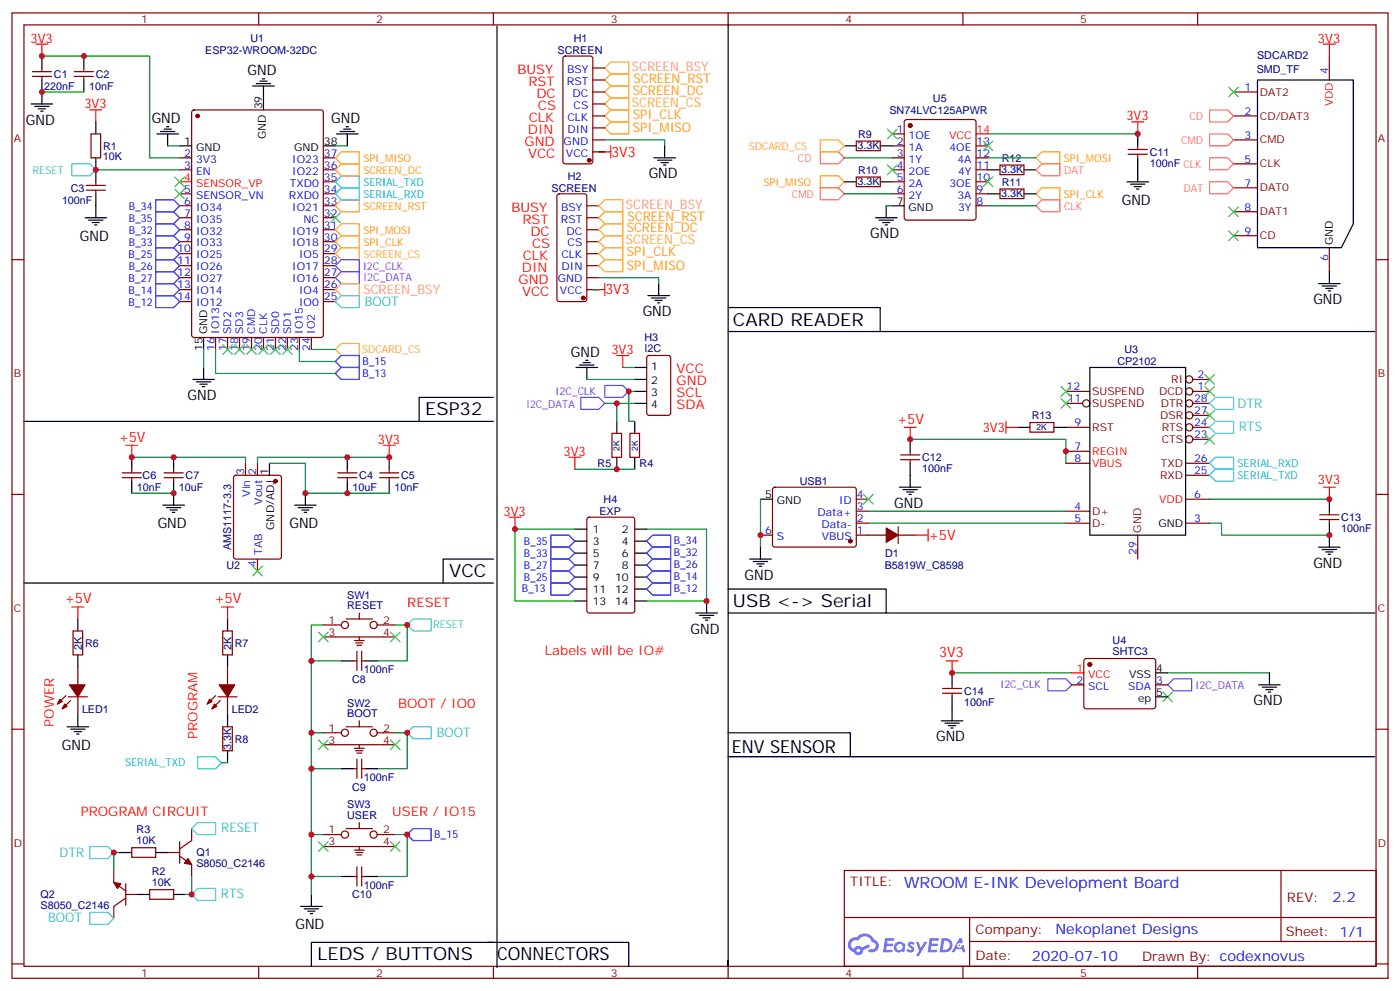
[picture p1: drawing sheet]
<svg xmlns="http://www.w3.org/2000/svg" width="412mm" height="292mm" viewBox="0 0 412 292" stroke-linecap="round" stroke-linejoin="round" font-family="sans-serif">
<g fill="none" stroke="#870000" stroke-width=".35">
<path d="M3.5 3.8h405.4v284.3h-405.4zM7.1 7.3h398.2v277.3h-398.2zM76.2 3.8v3.5M145.3 3.8v3.5M214.5 3.8v3.5M283.6 3.8v3.5M352.8 3.8v3.5M3.5 76.5h3.6M405.3 76.5h3.6M3.5 145.6h3.6M405.3 145.6h3.6M3.5 214.8h3.6"/>
<path d="M405.3 214.8h3.6M248.7 256.4h156.6v28.2h-156.6zM377.3 256.4v20.9M248.7 270.2h156.5M285.6 277.3h119.6M285.6 270.2v14.2M3.5 283.9h3.6M76.2 284.6v3.5M145.3 284.6v3.5M214.5 284.6v3.5M283.6 284.6v3.5M352.8 284.6v3.5"/>
<path d="M405.3 283.9h3.6"/>
</g>
<g fill="#5487ff">
<path d="M267.7 277.6a1.22 1.22 0 0 1 1.7 .2l-.4 .6a.47 .47 0 0 0-.3-.4 .47 .47 0 0 0-.5 .2l.1 .2a1.14 1.14 0 0 1 .8 1.8 1.14 1.14 0 0 1-1.9 0l-.2-.2 .5-.6 .7 .5a.29 .29 0 0 0 .3-.3 .29 .29 0 0 0-.2-.3 1.04 1.04 0 0 1-.6-1.7z"/>
<path d="M260.7 276.3h2.4l.3 .2-.2 .5-1.8 .1-.1 .8h1.5l.3 .4-.3 .4h-1.6l-.2 1.1h1.7l.2 .3-.2 .3-2.6 .1z"/>
<path d="M273.8 276.3h2.4l.3 .2-.1 .5-1.8 .1-.2 .8h1.6l.3 .4-.4 .4h-1.6l-.1 1.1h1.7l.2 .3-.2 .3-2.6 .1z"/>
<path d="M282.6 276.3h.7l.3 1.3-.6 .3a.69 .69 0 0 0-1 .3 .69 .69 0 0 0 .4 .9 .69 .69 0 0 0 .9-.6l.5-.2 .6 2.2h-.8l-.2-.9h-1.8l-.5 .9h-.8z"/>
<path d="M269.8 277.4h.8l.6 1.8 1.1-1.8h.9l-2.6 4.2h-.8l.9-1.5z"/>
<path d="M277.4 276.3l-.6 4.2h1.3a2.11 2.11 0 0 0 2.5-2.1 2.11 2.11 0 0 0-2.5-2.1zM278.1 277.1a1.39 1.39 0 0 1 1.7 1.4 1.39 1.39 0 0 1-1.8 1.3h-.3z"/>
<path d="M263.7 277.9a1.54 1.54 0 0 0-.1 2.2 1.54 1.54 0 0 0 2.2 .1l.6 .3 .3-2.3-.2-.3h-.4a1.49 1.49 0 0 0-2.4 0zM264 278.9a.94 .94 0 0 1 1.8 0 .94 .94 0 0 1-1.8 0z"/>
<path d="M250.4 276.7a2.18 2.18 0 0 0 1.1 3.7 1.44 1.44 0 0 0 1.6 .9 1.44 1.44 0 0 0 1.2-1.4l2-1.1-.5-.7-1.9 1a1.47 1.47 0 0 0-2.4 .4 1.39 1.39 0 0 1-.7-1.9 1.39 1.39 0 0 1 2-.5 2.12 2.12 0 0 1 2.2-1.3 2.12 2.12 0 0 1 1.9 1.7 1.14 1.14 0 0 1 1.1 1.4 1.14 1.14 0 0 1-1.7 .7 .43 .43 0 0 0-.5 .4 .43 .43 0 0 0 .4 .5 1.98 1.98 0 0 0 2.5-1.2 1.98 1.98 0 0 0-1.2-2.6 3.1 3.1 0 0 0-5.3-.6l-.9 .1zM252.3 280a.55 .55 0 0 1 1.1 0 .55 .55 0 0 1-1.1 0z"/>
<circle cx="282.6" cy="278.4" r=".26"/>
</g>
<g fill="none" stroke="#870000" stroke-width=".35">
<path d="M166 16.7l.5-.2h7.4l.7 .4v30.7l-.4 .6-7.7 .1-.6-.5-.1-30.6zM391.6 16.5v7.1M9.5 22.5h5.7M9.5 21.1h5.7M12.3 20v1.1M12.3 22.5v1.1M21.9 22.5h5.6M21.9 21.1h5.6M24.7 20v1.1M24.7 22.5v1.1M26.8 39.4h2.8v7.1h-2.8zM56.7 32.6l.4-.2h37.4l.7 .4v65.9l-.4 .7h-37.7l-.6-.4-.1-65.9z"/>
<path d="M174.6 27.1h3.6M174.6 34.1h3.6M174.6 37.7h3.6M174.6 30.6h3.6M174.6 23.6h3.6M174.6 20h3.6M262.8 39.4h3.5M266.6 35.4l.5-.2h19.7l.5 .2 .2 .5v28.2l-.2 .5-.5 .2h-19.7l-.5-.2-.3-.5v-28.2zM363.4 27.1h7M363.4 34.1h7M25.4 56h5.6M25.4 54.6h5.6"/>
<path d="M28.2 53.6v1M28.2 56v1.1M52.9 46.5h3.5M52.9 50h3.5M52.9 57.1h3.5M95.2 46.5h3.6M95.2 50h3.6M95.2 53.6h3.6M95.2 57.1h3.6M164.3 57.3l.4-.2h7.5l.6 .4 .1 30.6-.5 .7h-7.7l-.6-.4-.1-30.6zM174.6 41.2h3.6M174.6 44.7h3.6"/>
<path d="M252.2 41.6h7.1v2.8h-7.1zM252.2 52.1h7.1v2.9h-7.1zM262.8 46.5h3.5M262.8 50h3.5M262.8 53.6h3.5M262.8 57.1h3.5M262.8 43h3.5M287.5 46.5h3.5M287.5 50h3.5M287.5 53.6h3.5M287.5 57.1h3.5M287.5 43h3.5"/>
<path d="M294.6 55.7h7v2.8h-7zM294.6 48.6h7v2.8h-7zM332.3 45.4h5.7M332.3 44h5.7M335.1 43v1M335.1 45.4v1.1M363.4 41.2h7M363.4 48.3h7M363.4 55.3h7M52.9 60.6h3.5M52.9 64.1h3.5M52.9 67.7h3.5"/>
<path d="M52.9 71.2h3.5M52.9 74.7h3.5M52.9 78.2h3.5M95.2 60.6h3.6M95.2 64.1h3.6M95.2 67.7h3.6M95.2 71.2h3.6M95.2 74.7h3.6M95.2 78.2h3.6M172.9 60.6h3.5M172.9 64.1h3.5M172.9 67.7h3.5"/>
<path d="M172.9 71.2h3.5M172.9 74.7h3.5M172.9 78.2h3.5M287.5 60.6h3.5M363.4 62.4h7M363.4 69.4h7M391.6 73v7M52.9 81.8h3.5M52.9 85.3h3.5M52.9 88.8h3.5M63.5 99.4v3.5M67 99.4v3.5"/>
<path d="M70.6 99.4v3.5M74.1 99.4v3.5M77.6 99.4v3.5M81.1 99.4v3.5M84.7 99.4v3.5M88.2 99.4v3.5M91.7 99.4v3.5M95.2 81.8h3.6M95.2 85.3h3.6M95.2 88.8h3.6M172.9 81.8h3.5M172.9 85.3h3.5"/>
<path d="M190.7 104.9l.5-.2h5.6l.7 .4 .1 16.5-.5 .7h-5.9l-.6-.4-.1-16.5zM314 115.3h7M314 118.8h4.9M351.4 115.3h4.9M351.4 111.8h4.9M351.4 118.8h4.9M36 139.3h5.6M38.8 138.2v1.1M48.3 139.3h5.7M51.2 138.2v1.1M72.3 136.5v3.5M75.8 136.5v3.5"/>
<path d="M99.5 139.3h5.6M102.3 138.2v1.1M111.8 139.3h5.7M114.7 138.2v1.1M180.3 127.6h2.8v7.1h-2.8zM185.6 127.6h2.8v7.1h-2.8zM265.3 135.4h5.6M265.3 134h5.6M268.1 132.9v1.1M268.1 135.4v1.1M303.4 124.5h7v2.8h-7zM314 132.9h7"/>
<path d="M314 136.5h7M314 125.9h7M349.2 136.5h7.1M349.2 140h7.1M351.4 125.9h4.9M351.4 129.4h4.9M351.4 122.3h4.9M36 140.7h5.6M38.8 140.7v1M48.3 140.7h5.7M51.2 140.7v1M69 140.2l.5-.2h12.7l.6 .4 .1 23.6-.5 .6-12.9 .1-.7-.5v-23.5z"/>
<path d="M99.5 140.7h5.6M102.3 140.7v1M111.8 140.7h5.7M114.7 140.7v1M173.1 152.5l.5-.2h12.7l.6 .5 .1 27-.5 .7-12.9 .1-.7-.5v-27.1zM224 157.6h3.5M227.8 143.7l.4-.2h23.3l.5 .2 .2 .5v16.5l-.7 .4h-23.5l-.5-.7v-16.2zM252.2 154.1h3.6M252.2 150.6h3.6M252.2 147h3.6M252.2 157.6h8.9M264.6 155.2v4.9"/>
<path d="M264.6 157.6h5.3M314 154.1h7M314 150.6h7M335.1 157.6v7.1M349.2 154.1h7.1M349.2 147h7.1M388.8 153h5.6M388.8 151.6h5.6M391.6 150.6v1M391.6 153v1.1M75.8 164.7v3.5M21.5 185.8h2.8v7.1h-2.8z"/>
<path d="M22.9 196.4v5.3M65.6 185.8h2.8v7.1h-2.8zM67 196.4v5.3M95.2 184.1h5.3M95.2 187.6h21.2M102 182.3h7.7M104.1 194.7h1M104.4 188.7h2.8M104.8 189.4h2.1M105.1 190.1h1.4M105.1 191.8v5.7M105.8 180.6v1.7"/>
<path d="M105.8 187.6v1.1M106.5 191.8v5.7M106.5 194.7h1.1M111.1 184.1h5.3M319.5 194.2l.5-.2h19.7l.5 .2 .2 .5v13.6l-.7 .5-20-.1-.4-.6v-13.4zM19.4 204.9l-2.5 2.5M20.1 205.2h5.7M20.8 206.3l-2.5 2.5M22.9 205.2v5.3M63.5 204.9l-2.5 2.5M64.2 205.2h5.6M64.9 206.3l-2.5 2.5"/>
<path d="M65.6 214.1h2.8v7h-2.8zM67 205.2v5.3M95.2 215.8h5.3M95.2 219.4h21.2M102 214.1h7.7M105.8 212.3v1.8M105.8 219.4v1M111.1 215.8h5.3M277.6 204.2h5.7M277.6 202.8h5.7M280.5 201.7v1.1M280.5 204.2v1"/>
<path d="M315.7 201.7h3.6M340.4 201.7h3.6M104.1 226.4h1M104.4 220.4h2.8M104.8 221.1h2.1M105.1 221.8h1.4M105.1 223.6v5.6M106.5 223.6v5.6M106.5 226.4h1.1M33.5 256.4v3.5l3.5 2.5M38.8 249.7h7.1v2.8h-7.1zM49.4 251.1h3.5"/>
<path d="M52.9 252.2l3.5 2.4v3.6M52.9 247.9v6.4M56.4 244.1v3.5l-3.5 2.4M95.2 245.8h5.3M95.2 249.3h21.2M102 244.1h7.7M104.1 258.2h1M104.4 250.4h2.8M104.8 251.1h2.1M105.1 251.8h1.4M105.1 255.3v5.7M105.8 242.3v1.8"/>
<path d="M105.8 249.3v1.1M106.5 255.3v5.7M106.5 258.2h1.1M111.1 245.8h5.3M37 264.5l-3.5 2.5v3.5M37 263.5h3.6M37 260.3v6.3M44.1 262h7.1v2.9h-7.1z"/>
<circle cx="320" cy="118.8" r="1.06"/>
<circle cx="350.3" cy="115.3" r="1.06"/>
<circle cx="350.3" cy="118.8" r="1.06"/>
<circle cx="350.3" cy="111.8" r="1.06"/>
<circle cx="350.3" cy="122.3" r="1.06"/>
<circle cx="350.3" cy="129.4" r="1.06"/>
<circle cx="350.3" cy="125.9" r="1.06"/>
<circle cx="101.6" cy="184.1" r="1.06"/>
<circle cx="110.1" cy="184.1" r="1.06"/>
<circle cx="101.6" cy="215.8" r="1.06"/>
<circle cx="110.1" cy="215.8" r="1.06"/>
<circle cx="101.6" cy="245.8" r="1.06"/>
<circle cx="110.1" cy="245.8" r="1.06"/>
</g>
<g fill="#870000" stroke="#870000" stroke-width=".35">
<path d="M55.4 252.9l1 1.7-2.1-.3z"/>
<path d="M33.5 259.9l2.1 .4-1 1.4z"/>
<path d="M19 207.4l.8 .7-1.5 .7z"/>
<path d="M17.6 206l.7 .7-1.4 .7z"/>
<path d="M20.5 201.7h4.5l-2.1 3.5z"/>
<path d="M63.1 207.4l.8 .7-1.5 .7z"/>
<path d="M61.7 206l.7 .7-1.4 .7z"/>
<path d="M64.6 201.7h4.5l-2.1 3.5z"/>
<path d="M261.1 155.5l3.5 2.1-3.5 2.1z"/>
<circle cx="58.2" cy="34.1" r=".53"/>
<circle cx="250.5" cy="159.4" r=".53"/>
<circle cx="81.1" cy="141.7" r=".53"/>
<circle cx="268.1" cy="37" r=".53"/>
<circle cx="173.6" cy="47.2" r=".53"/>
<circle cx="171.8" cy="87.8" r=".53"/>
<circle cx="321" cy="195.7" r=".53"/>
</g>
<g fill="none" stroke="#000" stroke-width=".35">
<path d="M12.3 16.5v3.5M24.7 16.5v3.5M146.4 7.7v277.3M214.5 7.3v277.3v-1.7M9.2 30.6h6.3M10.2 31.3h4.3M11.3 32h2.1M12 32.7h.7M12.3 23.6v7M24.7 23.6v3.5M28.2 35.9v3.5M46.2 39.4h6.4"/>
<path d="M47.3 38.7h4.2M48.3 38h2.1M49 37.3h.7M49.4 39.4v3.6M74.4 25.3h6.4M75.5 24.6h4.2M76.6 23.9h2.1M77.3 23.2h.7M77.6 25.3v7.1M99.1 39.4h6.4M100.2 38.7h4.2M101.2 38h2.2"/>
<path d="M102 37.3h.7M102.3 39.4v3.6M335.1 39.4v3.6M370.4 23.6h28.2v42.3l-3.5 7.1h-24.7zM28.2 46.5v7.1M28.2 57.1v7M52.9 43h3.5M95.2 43h3.6M192.6 46.5h6.4M193.7 47.2h4.2M194.7 47.9h2.1M195.4 48.6h.7"/>
<path d="M195.8 43v3.5M248.7 43h3.5M248.7 53.6h3.5M259.3 43h3.5M259.3 53.6h3.5M291 57.1h3.6M291 50h3.6M301.6 57.1h3.6M301.6 50h3.6M332 53.6h6.3M333 54.3h4.3M334.1 55h2.1"/>
<path d="M334.8 55.7h.7M335.1 46.5v7.1M25 64.1h6.4M26.1 64.8h4.2M27.2 65.5h2.1M27.9 66.3h.7M257.9 64.1h6.3M258.9 64.8h4.3M260 65.5h2.1M260.7 66.3h.7M261.1 60.6v3.5M262.8 60.6h3.5"/>
<path d="M60 99.4v3.5M190.9 87.1h6.3M191.9 87.8h4.2M193 88.5h2.1M193.7 89.2h.7M194 83.5v3.6M214.5 90.6h44.8v7M214.5 97.6h190.5M388.4 83.5h6.4M389.5 84.2h4.2M390.5 84.9h2.1M391.2 85.7h.7"/>
<path d="M391.6 80v3.5M56.8 111.8h6.3M57.9 112.5h4.2M58.9 113.2h2.1M59.6 113.9h.7M60 108.2v3.6M145.3 117.1h-21.8v7M169.7 108.2h6.3M170.7 107.5h4.3M171.8 106.8h2.1M172.5 106.1h.7M172.9 108.2v3.6"/>
<path d="M187 108.2h3.5M187 111.8h3.5M187 115.3h3.5M187 118.8h3.5M321 108.2h28.2v49.4h-28.2zM7.1 124.1h138.2M38.8 134.7v3.5M51.2 134.7v3.5M79.4 136.5v3.5M102.3 134.7v3.5M114.7 134.7v3.5M181.7 124.1v3.5"/>
<path d="M181.7 134.7v3.5M187 124.1v3.5M187 134.7v3.5M268.1 129.4v3.5M268.1 136.5v7M299.9 125.9h3.5M310.4 125.9h3.6M38.8 141.7v3.6M48 148.8h6.3M49 149.5h4.3M50.1 150.2h2.1M50.8 150.9h.7"/>
<path d="M51.2 141.7v7.1M86.8 148.8h6.3M87.8 149.5h4.3M88.9 150.2h2.1M89.6 150.9h.7M90 145.3v3.5M102.3 141.7v3.6M114.7 141.7v3.6M169.3 155.9h3.6M169.3 159.4h3.6M187 155.9h3.5M187 159.4h3.5"/>
<path d="M224 147h3.5M264.9 143.5h6.4M266 144.2h4.2M267.1 144.9h2.1M267.8 145.6h.7M391.6 147v3.6M391.6 154.1v7M7.1 171.7h138.2M145.3 164.7h-14.8v7M169.3 162.9h3.6M169.3 166.4h3.6M169.3 170h3.6"/>
<path d="M169.3 173.5h3.6M169.3 177h3.6M187 162.9h3.5M187 166.4h3.5M187 170h3.5M187 173.5h3.5M187 177h3.5M208.1 177v3.6M214.5 173.5h46.6v7.1M220.8 164.7h6.4M221.9 165.4h4.2M223 166.1h2.1"/>
<path d="M223.7 166.8h.7M224 161.1v3.6M388.4 161.1h6.4M389.5 161.9h4.2M390.5 162.6h2.1M391.2 163.3h.7M22.9 182.3v3.5M22.9 192.9v3.5M67 182.3v3.5M67 192.9v3.5M100.5 194.7h3.6M107.6 194.7h3.5"/>
<path d="M205 180.6h6.3M206 181.3h4.3M207.1 182h2.1M207.8 182.7h.7M214.5 180.6h190.5M280.5 198.2v3.5M340.4 198.2h3.6M373.9 198.2v3.5M19.8 214.1h6.3M20.8 214.8h4.2M21.9 215.5h2.1M22.6 216.2h.7"/>
<path d="M22.9 210.5v3.6M67 210.5v3.6M214.5 215.8h36v7.1M277.3 212.3h6.3M278.3 213h4.3M279.4 213.7h2.1M280.1 214.4h.7M280.5 205.2v7.1M340.4 205.2h3.6M370.8 201.7h6.3M371.8 202.4h4.3M372.9 203.1h2.1"/>
<path d="M373.6 203.8h.7M67 221.1v3.5M100.5 226.4h3.6M107.6 226.4h3.5M214.5 222.9h190.5M35.3 251.1h3.5M45.9 251.1h3.5M100.5 258.2h3.6M107.6 258.2h3.5M40.6 263.5h3.5M51.2 263.5h3.5M88.5 267h6.4"/>
<path d="M89.6 267.7h4.2M90.7 268.4h2.1M91.4 269.1h.7M91.7 263.5v3.5M143.6 277.6h41.6v7M145.3 277.6h-53.6v7"/>
</g>
<path d="M21.2 48.3h5.3l1.7 1.7-1.7 1.8h-5.3zM98.8 88.8l1.7-1.7h5.3v3.5h-5.3zM358.1 117.1h5.3v3.5h-5.3l-1.8-1.8zM358.1 124.1h5.3v3.5h-5.3l-1.8-1.7zM119.9 184.1l1.8-1.8h5.3v3.5h-5.3zM119.9 215.8l1.8-1.7h5.3v3.5h-5.3zM26.5 249.3h5.2l1.8 1.8-1.8 1.8h-5.2zM56.4 244.1l1.8-1.8h5.3v3.5h-5.3zM26.5 268.7h5.2l1.8 1.8-1.8 1.8h-5.2zM56.4 263.5l1.8-1.8h5.3v3.5h-5.3z" fill="none" stroke="#3cc" stroke-width=".35"/>
<g fill="none" stroke="#008700" stroke-width=".35">
<path d="M12.3 16.5h31.8v30h8.8M12.3 27.1h12.4M291 39.4h44.1M28.2 50h24.7M49.4 43h3.5M98.8 43h3.5M176.4 44.7h1.8M178.2 41.2h17.6v1.8M248.7 46.5h14.1M248.7 57.1h14.1M291 46.5h14.2M261.1 60.6h1.7"/>
<path d="M291 60.6h14.2M174.6 85.3h1.8M176.4 81.8h17.6v1.7M60 102.9v5.3M63.5 102.9v7.1h35.3M88.2 102.9v3.6h10.6M91.7 102.9h7.1M172.9 111.8h14.1M178.2 118.8h8.8M181.7 118.8v5.3M183.4 108.2h3.6M187 115.3h-1.8v8.8h1.8"/>
<path d="M38.8 134.7h33.5v1.8M79.4 136.5h10.6v8.8h24.7M114.7 134.7h-38.9v1.8M169.3 138.2h17.7M268.1 129.4h45.9v7.1M38.8 145.3h12.4M169.3 155.9h-17.6v21.1h17.6M190.5 155.9h17.6v21.1h-17.6M224 147v14.1M255.8 154.1h58.2M255.8 150.6h58.2M356.3 154.1h3.5v3.5h31.8"/>
<path d="M356.3 147h35.3M91.7 194.7h8.8M95.2 184.1h-3.5v79.4M116.4 184.1h3.5v10.6h-8.8M280.5 198.2h35.2M344 198.2h29.9M91.7 215.8h3.5M116.4 215.8h3.5v10.6h-8.8M65.3 224.6h1.7M91.7 226.4h8.8M35.3 251.1h-1.8v5.3M56.4 258.2v5.3h-1.7"/>
<path d="M91.7 245.8h3.5M91.7 258.2h8.8M116.4 245.8h3.5v12.4h-8.8"/>
</g>
<g fill="none" stroke="#f00" stroke-width=".35">
<path d="M10.6 13h3.5M12.3 13v3.5M389.8 13h3.5M391.6 13v3.5M26.5 32.4h3.5M28.2 32.4v3.5M287.5 39.4h3.5M333.4 35.9h3.5M335.1 35.9v3.5M52.9 53.6h3.5M176.4 44.7h3.5M179.9 43v3.5"/>
<path d="M174.6 85.3h3.6M178.2 83.5v3.6M181.7 104.7h3.5M183.4 104.7v3.5M37 131.2h3.6M38.8 131.2v3.5M112.9 131.2h3.5M114.7 131.2v3.5M167.6 134.7h3.5M169.3 134.7v3.5M266.3 125.9h3.6M268.1 125.9v3.5"/>
<path d="M296.3 125.9h3.6M296.3 124.1v3.5M149.9 152.3h3.6M151.7 152.3v3.6M269.9 157.6h3.5M273.4 155.9v3.5M389.8 143.5h3.5M391.6 143.5v3.5M21.2 178.8h3.5M22.9 178.8v3.5M65.3 178.8h3.5M67 178.8v3.5"/>
<path d="M278.7 194.7h3.5M280.5 194.7v3.5M315.7 198.2h3.6"/>
</g>
<path d="M98.8 78.2l1.7-1.7h5.3v3.5h-5.3zM98.8 81.8l1.7-1.8h5.3v3.5h-5.3zM171.1 117.1h5.3l1.8 1.7-1.8 1.8h-5.3zM178.2 113.5h5.2l1.8 1.8-1.8 1.8h-5.2zM308.7 200h5.3l1.7 1.7-1.7 1.8h-5.3zM345.7 200h5.3v3.5h-5.3l-1.7-1.8z" fill="none" stroke="#90f" stroke-width=".35"/>
<g fill="none" stroke="#f90" stroke-width=".35">
<path d="M178.2 37.7l1.7-1.8h5.3v3.5h-5.3zM178.2 23.6l1.7-1.8h5.3v3.5h-5.3zM179.9 32.4h5.3v3.5h-5.3l-1.7-1.8zM179.9 25.3h5.3v3.6h-5.3l-1.7-1.8zM179.9 28.9h5.3v3.5h-5.3l-1.7-1.8zM98.8 50l1.7-1.7h5.3v3.5h-5.3zM98.8 46.5l1.7-1.8h5.3v3.6h-5.3zM241.7 51.8h5.2l1.8 1.8-1.8 1.7h-5.2zM306.9 44.7h5.3v3.6h-5.3l-1.7-1.8zM306.9 55.3h5.3v3.5h-5.3l-1.7-1.7zM98.8 60.6l1.7-1.8h5.3v3.6h-5.3zM98.8 67.7l1.7-1.8h5.3v3.5h-5.3z"/>
<path d="M98.8 71.2l1.7-1.8h5.3v3.6h-5.3zM98.8 74.7l1.7-1.7h5.3v3.5h-5.3zM176.4 71.2l1.8-1.8h5.2v3.6h-5.2zM176.4 64.1l1.8-1.7h5.2v3.5h-5.2zM176.4 67.7l1.8-1.8h5.2v3.5h-5.2zM176.4 74.7l1.8-1.7h5.2v3.5h-5.2zM176.4 78.2l1.8-1.7h5.2v3.5h-5.2z"/>
</g>
<path d="M98.8 53.6l1.7-1.8h5.3v3.5h-5.3zM98.8 57.1l1.7-1.8h5.3v3.5h-5.3zM356.3 136.5l1.8-1.8h5.3v3.5h-5.3zM358.1 138.2h5.3v3.5h-5.3l-1.8-1.7zM58.2 222.9h5.3l1.8 1.7-1.8 1.8h-5.3z" fill="none" stroke="#09f" stroke-width=".35"/>
<path d="M178.2 20l1.7-1.7h5.3v3.5h-5.3zM241.7 41.2h5.2l1.8 1.8-1.8 1.7h-5.2zM176.4 60.6l1.8-1.8h5.2v3.6h-5.2zM100.5 83.5h5.3v3.6h-5.3l-1.7-1.8zM100.5 101.2h5.3v3.5h-5.3l-1.7-1.8z" fill="none" stroke="#f93" stroke-width=".35"/>
<g fill="none" stroke="#3c3" stroke-width=".35">
<path d="M261.4 38l2.8 2.9M264.2 38l-2.8 2.9M361.9 25.7l2.9 2.8M364.8 25.7l-2.9 2.8M51.5 52.1l2.8 2.9M51.5 55.7l2.8 2.8M54.3 52.1l-2.8 2.9M54.3 55.7l-2.8 2.8M261.4 48.6l2.8 2.8M264.2 48.6l-2.8 2.8M289.6 41.6l2.9 2.8M289.6 52.1l2.9 2.9"/>
<path d="M292.5 41.6l-2.9 2.8M292.5 52.1l-2.9 2.9M97.4 62.7l2.8 2.8M100.2 62.7l-2.8 2.8M361.9 61l2.9 2.8M361.9 68l2.9 2.8M364.8 61l-2.9 2.8M364.8 68l-2.9 2.8M65.6 101.5l2.8 2.9M68.4 101.5l-2.8 2.9M69.1 101.5l2.9 2.9M72 101.5l-2.9 2.9"/>
<path d="M72.7 101.5l2.8 2.9M75.5 101.5l-2.8 2.9M76.2 101.5l2.8 2.9M79 101.5l-2.8 2.9M79.7 101.5l2.8 2.9M82.5 101.5l-2.8 2.9M83.3 101.5l2.8 2.9M86.1 101.5l-2.8 2.9M312.6 117.4l2.8 2.8M312.6 113.9l2.8 2.8M315.4 117.4l-2.8 2.8M315.4 113.9l-2.8 2.8"/>
<path d="M354.9 110.3l2.8 2.9M354.9 113.9l2.8 2.8M357.7 110.3l-2.8 2.9M357.7 113.9l-2.8 2.8M354.9 120.9l2.8 2.9M354.9 128l2.8 2.8M357.7 120.9l-2.8 2.9M357.7 128l-2.8 2.8M254.4 145.6l2.8 2.8M257.2 145.6l-2.8 2.8M74.4 166.8l2.9 2.8M77.3 166.8l-2.9 2.8"/>
<path d="M93.8 186.2l2.9 2.8M96.7 186.2l-2.9 2.8M115 186.2l2.8 2.8M117.8 186.2l-2.8 2.8M93.8 217.9l2.9 2.9M96.7 217.9l-2.9 2.9M115 217.9l2.8 2.9M117.8 217.9l-2.8 2.9M342.5 203.8l2.9 2.9M345.4 203.8l-2.9 2.9M93.8 247.9l2.9 2.9M96.7 247.9l-2.9 2.9"/>
<path d="M115 247.9l2.8 2.9M117.8 247.9l-2.8 2.9"/>
</g>
<g fill="none" stroke="#00f" stroke-width=".35">
<path d="M45.9 58.8h5.3l1.7 1.8-1.7 1.8h-5.3zM45.9 76.5h5.3l1.7 1.7-1.7 1.8h-5.3zM45.9 73h5.3l1.7 1.7-1.7 1.8h-5.3zM45.9 69.4h5.3l1.7 1.8-1.7 1.8h-5.3zM45.9 65.9h5.3l1.7 1.8-1.7 1.7h-5.3zM45.9 62.4h5.3l1.7 1.7-1.7 1.8h-5.3zM45.9 80h5.3l1.7 1.8-1.7 1.7h-5.3zM45.9 83.5h5.3l1.7 1.8-1.7 1.8h-5.3zM45.9 87.1h5.3l1.7 1.7-1.7 1.8h-5.3zM98.8 110l1.7-1.8h5.3v3.6h-5.3zM98.8 106.5l1.7-1.8h5.3v3.5h-5.3zM162.3 157.6h5.3l1.7 1.8-1.7 1.7h-5.3z"/>
<path d="M190.5 159.4l1.8-1.8h5.3v3.5h-5.3zM162.3 161.1h5.3l1.7 1.8-1.7 1.8h-5.3zM162.3 164.7h5.3l1.7 1.7-1.7 1.8h-5.3zM162.3 168.2h5.3l1.7 1.8-1.7 1.7h-5.3zM162.3 171.7h5.3l1.7 1.8-1.7 1.8h-5.3zM190.5 162.9l1.8-1.8h5.3v3.6h-5.3zM190.5 166.4l1.8-1.7h5.3v3.5h-5.3zM190.5 173.5l1.8-1.8h5.3v3.6h-5.3zM190.5 170l1.8-1.8h5.3v3.5h-5.3zM119.9 245.8l1.8-1.7h5.3v3.5h-5.3z"/>
</g>
<path d="M356.3 32.4h5.3l1.8 1.7-1.8 1.8h-5.3zM356.3 39.4h5.3l1.8 1.8-1.8 1.8h-5.3zM241.7 44.7h5.2l1.8 1.8-1.8 1.8h-5.2zM241.7 55.3h5.2l1.8 1.8-1.8 1.7h-5.2zM305.2 50l1.7-1.7h5.3v3.5h-5.3zM356.3 46.5h5.3l1.8 1.8-1.8 1.7h-5.3zM356.3 53.6h5.3l1.8 1.7-1.8 1.8h-5.3zM305.2 60.6l1.7-1.8h5.3v3.6h-5.3z" fill="none" stroke="#f66" stroke-width=".35"/>
<g fill="#c00">
<circle cx="33.5" cy="251.1" r=".88"/>
<circle cx="56.4" cy="263.5" r=".88"/>
<circle cx="181.7" cy="118.8" r=".88"/>
<circle cx="181.7" cy="138.2" r=".88"/>
<circle cx="12.3" cy="27.1" r=".88"/>
<circle cx="12.3" cy="16.5" r=".88"/>
<circle cx="24.7" cy="16.5" r=".88"/>
<circle cx="28.2" cy="50" r=".88"/>
<circle cx="102.3" cy="145.3" r=".88"/>
<circle cx="90" cy="145.3" r=".88"/>
<circle cx="102.3" cy="134.7" r=".88"/>
<circle cx="51.2" cy="134.7" r=".88"/>
<circle cx="51.2" cy="145.3" r=".88"/>
<circle cx="38.8" cy="134.7" r=".88"/>
<circle cx="114.7" cy="134.7" r=".88"/>
<circle cx="91.7" cy="194.7" r=".88"/>
<circle cx="91.7" cy="245.8" r=".88"/>
<circle cx="91.7" cy="215.8" r=".88"/>
<circle cx="91.7" cy="226.4" r=".88"/>
<circle cx="91.7" cy="258.2" r=".88"/>
<circle cx="119.9" cy="184.1" r=".88"/>
<circle cx="119.9" cy="215.8" r=".88"/>
<circle cx="119.9" cy="245.8" r=".88"/>
<circle cx="224" cy="157.6" r=".88"/>
<circle cx="314" cy="132.9" r=".88"/>
<circle cx="208.1" cy="177" r=".88"/>
<circle cx="151.7" cy="155.9" r=".88"/>
<circle cx="335.1" cy="39.4" r=".88"/>
<circle cx="268.1" cy="129.4" r=".88"/>
<circle cx="391.6" cy="157.6" r=".88"/>
<circle cx="391.6" cy="147" r=".88"/>
<circle cx="280.5" cy="198.2" r=".88"/>
<circle cx="185.2" cy="115.3" r=".88"/>
</g>
<g font-size="5.3">
<text x="215.9" y="95.9">CARD READER</text>
<text x="125.2" y="122.3">ESP32</text>
<text x="132.3" y="170">VCC</text>
<text x="215.9" y="178.8">USB &lt;-&gt; Serial</text>
<text x="215.5" y="221.8">ENV SENSOR</text>
<text x="93.5" y="282.9">LEDS / BUTTONS</text>
<text x="146.4" y="282.9">CONNECTORS</text>
</g>
<text font-size="4.6" fill="#00f" x="266.3" y="261.7">WROOM E-INK Development Board</text>
<g font-size="4.2">
<text x="72.9" y="22.1">GND</text>
<text x="7.6" y="36.7">GND</text>
<text x="44.7" y="36.2">GND</text>
<text x="97.6" y="36.2">GND</text>
<text x="191.1" y="52.6">GND</text>
<text x="330.4" y="60.3">GND</text>
<text x="23.5" y="70.9">GND</text>
<text x="256.4" y="70.2">GND</text>
<text x="386.9" y="89.6">GND</text>
<text x="189.3" y="93.1">GND</text>
<text x="168.2" y="105">GND</text>
<text x="55.3" y="117.9">GND</text>
<text x="263.4" y="149.6">GND</text>
<text x="46.5" y="155.6">GND</text>
<text x="85.3" y="155.6">GND</text>
<text x="386.9" y="167.2">GND</text>
<text x="219.3" y="170.7">GND</text>
<text x="203.4" y="186.6">GND</text>
<text x="369.2" y="207.8">GND</text>
<text x="18.2" y="220.9">GND</text>
<text x="275.8" y="218.4">GND</text>
<text x="87" y="273.8">GND</text>
</g>
<g font-size="4.2" fill="#f00">
<text x="180.1" y="46.2">3V3</text>
<text x="178.3" y="86.7">3V3</text>
<text x="264.3" y="124.8">+5V</text>
<text x="35" y="130.1">+5V</text>
<text x="273.6" y="159.1">+5V</text>
<text x="19.1" y="177.7">+5V</text>
<text x="63.2" y="177.7">+5V</text>
<text x="276.7" y="193.6">3V3</text>
</g>
<g font-size="4.2" fill="#00f">
<text x="392.5" y="265.7">2.2</text>
<text x="310.9" y="275.2">Nekoplanet Designs</text>
<text x="304" y="283">2020-07-10</text>
</g>
<g font-size="3.9" fill="#f00">
<text x="9" y="12.5">3V3</text>
<text x="388.2" y="12.5">3V3</text>
<text x="152.4" y="21.8">BUSY</text>
<text x="155.6" y="25.3">RST</text>
<text x="158" y="28.9">DC</text>
<text x="24.9" y="31.9">3V3</text>
<text x="155.7" y="35.9">CLK</text>
<text x="158.5" y="32.4">CS</text>
<text x="331.8" y="35.5">3V3</text>
<text x="155.5" y="39.4">DIN</text>
<text x="154.5" y="43">GND</text>
<text x="155.5" y="46.5">VCC</text>
<text x="150.6" y="62.4">BUSY</text>
<text x="153.9" y="65.9">RST</text>
<text x="156.3" y="69.4">DC</text>
<text x="154" y="76.5">CLK</text>
<text x="156.7" y="73">CS</text>
<text x="152.7" y="83.5">GND</text>
<text x="153.7" y="80">DIN</text>
<text x="153.8" y="87.1">VCC</text>
<text x="180.1" y="104.2">3V3</text>
<text x="199.3" y="110">VCC</text>
<text x="199.3" y="113.5">GND</text>
<text x="199.3" y="117.1">SCL</text>
<text x="199.3" y="120.6">SDA</text>
<text x="111.3" y="130.7">3V3</text>
<text x="289.5" y="127.2">3V3</text>
<text x="166" y="134.2">3V3</text>
<text x="388.2" y="142.6">3V3</text>
<text x="148.4" y="151.9">3V3</text>
<text x="120" y="178.8">RESET</text>
<text x="160.5" y="192.9">Labels will be IO#</text>
<text x="117.3" y="208.5">BOOT / IO0</text>
<text x="15.9" y="214.1" transform="rotate(-90 15.9 214.1)">POWER</text>
<text x="58.2" y="217.6" transform="rotate(-90 58.2 217.6)">PROGRAM</text>
<text x="23.8" y="240.3">PROGRAM CIRCUIT</text>
<text x="115.5" y="240.3">USER / IO15</text>
</g>
<g font-size="3.9" fill="#f96">
<text x="186.1" y="20.9">SCREEN_BSY</text>
<text x="184.4" y="61.4">SCREEN_BSY</text>
<text x="107.1" y="86.5">SCREEN_BSY</text>
</g>
<g font-size="3.9" fill="#f90">
<text x="186.4" y="27.9">SCREEN_DC</text>
<text x="186.6" y="24.4">SCREEN_RST</text>
<text x="186.4" y="34.9">SPI_CLK</text>
<text x="186.4" y="38.9">SPI_MISO</text>
<text x="184.8" y="65">SCREEN_RST</text>
<text x="184.6" y="68.5">SCREEN_DC</text>
<text x="184.7" y="75.5">SPI_CLK</text>
<text x="184.7" y="79.5">SPI_MISO</text>
</g>
<g font-size="3.9" fill="#f93">
<text x="186.1" y="31.4">SCREEN_CS</text>
<text x="184.4" y="72">SCREEN_CS</text>
</g>
<g font-size="3.9" fill="#3cc">
<text x="107.5" y="90.1">BOOT</text>
<text x="364.5" y="120.2">DTR</text>
<text x="364.9" y="127">RTS</text>
<text x="128.6" y="217.1">BOOT</text>
<text x="65.2" y="245.2">RESET</text>
<text x="17.5" y="252.4">DTR</text>
<text x="65.1" y="264.6">RTS</text>
<text x="14.2" y="271.7">BOOT</text>
</g>
<g font-size="3.9" fill="#800">
<text x="250.5" y="261">TITLE:</text>
<text x="379.1" y="265.7">REV:</text>
<text x="287.4" y="275.2">Company:</text>
<text x="378.7" y="275.8">Sheet: 1/1</text>
<text x="287.4" y="282.9">Date:</text>
<text x="336.4" y="282.9">Drawn By: codexnovus</text>
</g>
<g font-size="3.2" fill="#800">
<text x="41.6" y="6.8">1</text>
<text x="110.8" y="6.8">2</text>
<text x="179.9" y="6.8">3</text>
<text x="249.1" y="6.8">4</text>
<text x="318.2" y="6.8">5</text>
<text x="371.1" y="28.2">DAT2</text>
<text x="371.1" y="35.2">CD/DAT3</text>
<text x="4.1" y="41.9">A</text>
<text x="405.9" y="41.9">A</text>
<text x="371.1" y="42.3">CMD</text>
<text x="371.1" y="49.3">CLK</text>
<text x="371.1" y="56.4">DAT0</text>
<text x="371.1" y="63.4">DAT1</text>
<text x="371.1" y="70.5">CD</text>
<text x="4.1" y="111.1">B</text>
<text x="345" y="112.8">RI</text>
<text x="405.9" y="111.1">B</text>
<text x="321.7" y="119.9">SUSPEND</text>
<text x="321.7" y="116.3">SUSPEND</text>
<text x="341.4" y="116.3">DCD</text>
<text x="341.9" y="119.9">DTR</text>
<text x="341.7" y="123.4">DSR</text>
<text x="321.7" y="126.9">RST</text>
<text x="342.2" y="130.5">CTS</text>
<text x="342.2" y="126.9">RTS</text>
<text x="342" y="137.5">TXD</text>
<text x="341.7" y="141">RXD</text>
<text x="321.7" y="151.6">D+</text>
<text x="321.7" y="155.2">D-</text>
<text x="336.2" y="156.9" transform="rotate(-90 336.2 156.9)">GND</text>
<text x="4.1" y="180.2">C</text>
<text x="96.8" y="183.7">1</text>
<text x="112.9" y="183.7">2</text>
<text x="405.9" y="180.2">C</text>
<text x="96.8" y="187.3">3</text>
<text x="112.9" y="187.3">4</text>
<text x="96.8" y="215.5">1</text>
<text x="112.9" y="215.5">2</text>
<text x="96.8" y="219">3</text>
<text x="112.9" y="219">4</text>
<text x="96.8" y="245.5">1</text>
<text x="112.9" y="245.5">2</text>
<text x="4.1" y="249.3">D</text>
<text x="96.8" y="249">3</text>
<text x="112.9" y="249">4</text>
<text x="405.9" y="249.3">D</text>
<text x="41.6" y="287.6">1</text>
<text x="110.8" y="287.6">2</text>
<text x="179.9" y="287.6">3</text>
<text x="249.1" y="287.6">4</text>
<text x="318.2" y="287.6">5</text>
</g>
<g font-size="3.2" fill="#000080">
<text x="60.5" y="15.9">ESP32-WROOM-32DC</text>
<text x="73.7" y="12.4">U1</text>
<text x="164.2" y="15.9">SCREEN</text>
<text x="169" y="12.4">H1</text>
<text x="370.3" y="17.3">SDCARD2</text>
<text x="15.9" y="22.9">C1</text>
<text x="28.2" y="22.9">C2</text>
<text x="370.2" y="21.6">SMD_TF</text>
<text x="13" y="26.5">220nF</text>
<text x="26.2" y="26.5">10nF</text>
<text x="262" y="33.5">SN74LVC125APWR</text>
<text x="274.8" y="30">U5</text>
<text x="252.7" y="40.6">R9</text>
<text x="30.3" y="47.3">10K</text>
<text x="30.3" y="44.1">R1</text>
<text x="252.6" y="44">3.3K</text>
<text x="295.1" y="47.7">R12</text>
<text x="338.7" y="45.9">C11</text>
<text x="167.2" y="53">H2</text>
<text x="252.7" y="51.2">R10</text>
<text x="294.9" y="51.1">3.3K</text>
<text x="338.7" y="49.1">100nF CLK</text>
<text x="18.3" y="60">100nF</text>
<text x="20.8" y="56.4">C3</text>
<text x="162.5" y="56.5">SCREEN</text>
<text x="252.6" y="54.6">3.3K</text>
<text x="294.9" y="58.1">3.3K</text>
<text x="295.1" y="54.7">R11</text>
<text x="189.8" y="100.4">H3</text>
<text x="189.8" y="103.6">I2C</text>
<text x="329.2" y="107.6">CP2102</text>
<text x="331.2" y="104.1">U3</text>
<text x="303.9" y="123.5">R13</text>
<text x="176.1" y="137.6">R5</text>
<text x="188.4" y="137.6">R4</text>
<text x="271.6" y="135.8">C12</text>
<text x="42" y="141.2">C6</text>
<text x="54.7" y="141.2">C7</text>
<text x="105.8" y="141.2">C4</text>
<text x="118.2" y="141.1">C5</text>
<text x="235.6" y="142.8">USB1</text>
<text x="271.6" y="139">100nF</text>
<text x="40.3" y="144.6">10nF</text>
<text x="52.7" y="144.6">10uF</text>
<text x="103.8" y="144.6">10uF</text>
<text x="116.2" y="144.6">10nF</text>
<text x="177.8" y="148.2">H4</text>
<text x="176.6" y="151.7">EXP</text>
<text x="395.1" y="153.5">C13</text>
<text x="395.1" y="156.7">100nF</text>
<text x="66.7" y="167.5">U2</text>
<text x="68.1" y="162.1" transform="rotate(-90 68.1 162.1)">AMS1117-3.3</text>
<text x="260.6" y="167.6">B5819W_C8598</text>
<text x="260.7" y="164.1">D1</text>
<text x="102.3" y="176.4">SW1</text>
<text x="102.3" y="179.5">RESET</text>
<text x="24.1" y="191.4" transform="rotate(-90 24.1 191.4)">2K</text>
<text x="25" y="190.5">R6</text>
<text x="68.2" y="191.4" transform="rotate(-90 68.2 191.4)">2K</text>
<text x="69.1" y="190.5">R7</text>
<text x="327.7" y="189.7">U4</text>
<text x="327.7" y="192.9">SHTC3</text>
<text x="103.7" y="201.1">C8</text>
<text x="107.2" y="198.3">100nF</text>
<text x="24.2" y="209.9">LED1</text>
<text x="68.3" y="209.9">LED2</text>
<text x="102.3" y="208.1">SW2</text>
<text x="284" y="207.8">100nF</text>
<text x="284" y="204.6">C14</text>
<text x="102.3" y="211.2">BOOT</text>
<text x="68.1" y="220.8" transform="rotate(-90 68.1 220.8)">3.3K</text>
<text x="69.1" y="218.8">R8</text>
<text x="103.7" y="232.8">C9</text>
<text x="107.2" y="230">100nF</text>
<text x="102.3" y="238.1">SW3</text>
<text x="40.2" y="245.4">R3</text>
<text x="102.3" y="241.2">USER</text>
<text x="40.2" y="248.6">10K</text>
<text x="44.7" y="257.9">R2</text>
<text x="57.9" y="255.3">S8050_C2146</text>
<text x="57.9" y="252.2">Q1</text>
<text x="44.7" y="261">10K</text>
<text x="107.2" y="261.8">100nF</text>
<text x="11.9" y="264.6">Q2</text>
<text x="11.9" y="267.8">S8050_C2146</text>
<text x="103.7" y="264.6">C10</text>
</g>
<g font-size="3.2" fill="#00f">
<text x="167" y="21.4">BSY</text>
<text x="391.2" y="21.8" transform="rotate(-90 391.2 21.8)">4</text>
<text x="167" y="25">RST</text>
<text x="168.7" y="28.5">DC</text>
<text x="366.6" y="26.7">1</text>
<text x="167.1" y="35.6">CLK</text>
<text x="168.9" y="32">CS</text>
<text x="366.6" y="33.8">2</text>
<text x="167.2" y="39.1">DIN</text>
<text x="264.2" y="39.1">1</text>
<text x="267.7" y="40.9">1OE</text>
<text x="366.6" y="40.9">3</text>
<text x="54.3" y="46.1">2</text>
<text x="57.7" y="47.9">3V3</text>
<text x="86.1" y="47.9">IO23</text>
<text x="95.4" y="46.1">37</text>
<text x="166" y="42.6">GND</text>
<text x="166.7" y="46.1">VCC</text>
<text x="264.2" y="42.6">2</text>
<text x="264.2" y="46.1">3</text>
<text x="267.7" y="44.4">1A</text>
<text x="267.7" y="47.9">1Y</text>
<text x="279.7" y="44.4">4OE</text>
<text x="282" y="47.9">4A</text>
<text x="287.7" y="46.1">12</text>
<text x="287.7" y="42.6">13</text>
<text x="366.6" y="47.9">5</text>
<text x="54.3" y="49.7">3</text>
<text x="57.7" y="51.4">EN</text>
<text x="86.1" y="51.4">IO22</text>
<text x="95.4" y="49.7">36</text>
<text x="95.4" y="53.2">35</text>
<text x="264.2" y="49.7">4</text>
<text x="264.2" y="53.2">5</text>
<text x="267.7" y="51.4">2OE</text>
<text x="282.2" y="51.4">4Y</text>
<text x="287.7" y="53.2">10</text>
<text x="287.7" y="49.7">11</text>
<text x="54.3" y="56.7">5</text>
<text x="57.7" y="58.5">SENSOR_VN</text>
<text x="85.1" y="58.5">RXD0</text>
<text x="85.4" y="55">TXD0</text>
<text x="95.4" y="56.7">34</text>
<text x="264.2" y="56.7">6</text>
<text x="267.7" y="55">2A</text>
<text x="267.7" y="58.5">2Y</text>
<text x="279.7" y="55">3OE</text>
<text x="282" y="58.5">3A</text>
<text x="287.7" y="56.7">9</text>
<text x="366.6" y="55">7</text>
<text x="37.9" y="65.4">B_35</text>
<text x="37.9" y="61.8">B_34</text>
<text x="54.3" y="63.8">7</text>
<text x="54.3" y="60.3">6</text>
<text x="57.7" y="65.5">IO35</text>
<text x="57.7" y="62">IO34</text>
<text x="86.1" y="62">IO21</text>
<text x="89.4" y="65.5">NC</text>
<text x="95.4" y="60.3">33</text>
<text x="95.4" y="63.8">32</text>
<text x="165.2" y="65.5">RST</text>
<text x="165.3" y="62">BSY</text>
<text x="282.2" y="62">3Y</text>
<text x="287.7" y="60.3">8</text>
<text x="366.6" y="62">8</text>
<text x="37.9" y="68.9">B_32</text>
<text x="54.3" y="70.8">9</text>
<text x="54.3" y="67.3">8</text>
<text x="57.7" y="69.1">IO32</text>
<text x="86.1" y="69.1">IO19</text>
<text x="95.4" y="67.3">31</text>
<text x="95.4" y="70.8">30</text>
<text x="166.9" y="69.1">DC</text>
<text x="366.6" y="69.1">9</text>
<text x="37.9" y="76">B_25</text>
<text x="37.9" y="72.4">B_33</text>
<text x="52.2" y="77.9">11</text>
<text x="52.2" y="74.4">10</text>
<text x="57.7" y="76.1">IO25</text>
<text x="57.7" y="72.6">IO33</text>
<text x="86.1" y="72.6">IO18</text>
<text x="88.1" y="76.1">IO5</text>
<text x="95.4" y="74.4">29</text>
<text x="95.4" y="77.9">28</text>
<text x="165.4" y="76.1">CLK</text>
<text x="167.2" y="72.6">CS</text>
<text x="391.2" y="76.7" transform="rotate(-90 391.2 76.7)">6</text>
<text x="37.9" y="83">B_27</text>
<text x="37.9" y="79.5">B_26</text>
<text x="52.2" y="81.4">12</text>
<text x="57.7" y="83.2">IO27</text>
<text x="57.7" y="79.7">IO26</text>
<text x="86.1" y="79.7">IO17</text>
<text x="86.1" y="83.2">IO16</text>
<text x="95.4" y="81.4">27</text>
<text x="164.3" y="83.2">GND</text>
<text x="165.4" y="79.7">DIN</text>
<text x="37.9" y="86.5">B_14</text>
<text x="52.2" y="88.5">14</text>
<text x="52.2" y="84.9">13</text>
<text x="57.7" y="86.7">IO14</text>
<text x="88.1" y="86.7">IO4</text>
<text x="95.4" y="84.9">26</text>
<text x="95.4" y="88.5">25</text>
<text x="165" y="86.7">VCC</text>
<text x="37.9" y="90.1">B_12</text>
<text x="57.7" y="90.2">IO12</text>
<text x="88.1" y="90.2">IO0</text>
<text x="64.6" y="98.4" transform="rotate(-90 64.6 98.4)">IO13</text>
<text x="68.1" y="98.4" transform="rotate(-90 68.1 98.4)">SD2</text>
<text x="71.6" y="98.4" transform="rotate(-90 71.6 98.4)">SD3</text>
<text x="75.1" y="98.4" transform="rotate(-90 75.1 98.4)">CMD</text>
<text x="78.7" y="98.4" transform="rotate(-90 78.7 98.4)">CLK</text>
<text x="82.2" y="98.4" transform="rotate(-90 82.2 98.4)">SD0</text>
<text x="85.7" y="98.4" transform="rotate(-90 85.7 98.4)">SD1</text>
<text x="89.3" y="98.4" transform="rotate(-90 89.3 98.4)">IO15</text>
<text x="92.8" y="98.4" transform="rotate(-90 92.8 98.4)">IO2</text>
<text x="63.1" y="103.3" transform="rotate(-90 63.1 103.3)">16</text>
<text x="66.7" y="103.3" transform="rotate(-90 66.7 103.3)">17</text>
<text x="70.2" y="103.3" transform="rotate(-90 70.2 103.3)">18</text>
<text x="73.7" y="103.3" transform="rotate(-90 73.7 103.3)">19</text>
<text x="77.3" y="103.3" transform="rotate(-90 77.3 103.3)">20</text>
<text x="80.8" y="103.3" transform="rotate(-90 80.8 103.3)">21</text>
<text x="84.3" y="103.3" transform="rotate(-90 84.3 103.3)">22</text>
<text x="87.8" y="103.3" transform="rotate(-90 87.8 103.3)">23</text>
<text x="91.4" y="103.3" transform="rotate(-90 91.4 103.3)">24</text>
<text x="106.8" y="107.6">B_15</text>
<text x="106.8" y="111.1">B_13</text>
<text x="352.8" y="111.4">2</text>
<text x="314.2" y="114.9">12</text>
<text x="314.5" y="118.5">11</text>
<text x="351.7" y="118.5">28</text>
<text x="352.8" y="114.9">1</text>
<text x="316.5" y="125.5">9</text>
<text x="351.7" y="125.5">24</text>
<text x="351.7" y="122">27</text>
<text x="351.7" y="129">23</text>
<text x="316.5" y="132.6">7</text>
<text x="316.5" y="136.1">8</text>
<text x="351.7" y="136.1">26</text>
<text x="72" y="139.8" transform="rotate(-90 72 139.8)">3</text>
<text x="75.5" y="139.8" transform="rotate(-90 75.5 139.8)">2</text>
<text x="351.7" y="139.6">25</text>
<text x="73.7" y="146.3" transform="rotate(-90 73.7 146.3)">Vin</text>
<text x="77.3" y="148.6" transform="rotate(-90 77.3 148.6)">Vout</text>
<text x="247.2" y="148.4">ID</text>
<text x="252.4" y="146.7">4</text>
<text x="351.7" y="146.7">6</text>
<text x="240.8" y="152">Data+</text>
<text x="242" y="155.5">Data-</text>
<text x="252.4" y="153.7">2</text>
<text x="252.4" y="150.2">3</text>
<text x="316.5" y="150.2">4</text>
<text x="316.5" y="153.7">5</text>
<text x="351.7" y="153.7">3</text>
<text x="154.3" y="160.6">B_35</text>
<text x="198.5" y="160.3">B_34</text>
<text x="225.3" y="157.3">6</text>
<text x="228.8" y="159">S</text>
<text x="242.1" y="159">VBUS</text>
<text x="252.4" y="157.3">1</text>
<text x="75.5" y="166.9" transform="rotate(-90 75.5 166.9)">4</text>
<text x="77.3" y="163.4" transform="rotate(-90 77.3 163.4)">TAB</text>
<text x="154.3" y="167.7">B_27</text>
<text x="154.3" y="164.1">B_33</text>
<text x="198.5" y="163.8">B_32</text>
<text x="198.5" y="167.3">B_26</text>
<text x="334.8" y="163.4" transform="rotate(-90 334.8 163.4)">29</text>
<text x="154.3" y="171.2">B_25</text>
<text x="198.5" y="170.8">B_14</text>
<text x="153.7" y="174.5">B_13</text>
<text x="198.5" y="174.4">B_12</text>
<text x="317.1" y="201.4">2</text>
<text x="320.6" y="203.1">SCL</text>
<text x="332.3" y="203.1">SDA</text>
<text x="340.6" y="201.4">3</text>
<text x="127.9" y="246.9">B_15</text>
</g>
<g font-size="3.2">
<text x="77.3" y="32.2" transform="rotate(-90 77.3 32.2)">39</text>
<text x="78.3" y="41" transform="rotate(-90 78.3 41)">GND</text>
<text x="54.3" y="42.6">1</text>
<text x="57.7" y="44.4">GND</text>
<text x="86.7" y="44.4">GND</text>
<text x="95.4" y="42.6">38</text>
<text x="264.2" y="60.3">7</text>
<text x="267.7" y="62">GND</text>
<text x="392.6" y="72.2" transform="rotate(-90 392.6 72.2)">GND</text>
<text x="61" y="98.4" transform="rotate(-90 61 98.4)">GND</text>
<text x="59.6" y="103.3" transform="rotate(-90 59.6 103.3)">15</text>
<text x="191.8" y="108.9">1</text>
<text x="191.8" y="113.2">2</text>
<text x="191.8" y="116.7">3</text>
<text x="191.8" y="120.2">4</text>
<text x="79" y="139.8" transform="rotate(-90 79 139.8)">1</text>
<text x="225.3" y="146.7">5</text>
<text x="228.8" y="148.4">GND</text>
<text x="341.3" y="155.2">GND</text>
<text x="80.8" y="156.1" transform="rotate(-90 80.8 156.1)">GND/ADJ</text>
<text x="174.6" y="156.9">1</text>
<text x="174.6" y="160.4">3</text>
<text x="183.2" y="156.9">2</text>
<text x="183.2" y="160.4">4</text>
<text x="174.6" y="164">5</text>
<text x="174.6" y="167.5">7</text>
<text x="183.2" y="164">6</text>
<text x="183.2" y="167.5">8</text>
<text x="174.6" y="171">9</text>
<text x="181.2" y="171">10</text>
<text x="174.6" y="174.6">11</text>
<text x="174.6" y="178.1">13</text>
<text x="181.2" y="174.6">12</text>
<text x="181.2" y="178.1">14</text>
<text x="340.6" y="197.8">4</text>
<text x="332.6" y="199.6">VSS</text>
<text x="335.3" y="206.7">ep</text>
<text x="340.6" y="204.9">5</text>
</g>
<g font-size="3.2" fill="#f66">
<text x="350.4" y="35.3">CD</text>
<text x="235" y="47.7">CD</text>
<text x="347.9" y="42.4">CMD</text>
<text x="313.5" y="51.2">DAT</text>
<text x="233.3" y="58.3">CMD</text>
<text x="348.6" y="56.5">DAT</text>
<text x="313.5" y="61.8">CLK</text>
</g>
<g font-size="3.2" fill="#f00">
<text x="392.6" y="31.3" transform="rotate(-90 392.6 31.3)">VDD</text>
<text x="279.6" y="40.9">VCC</text>
<text x="287.7" y="39.1">14</text>
<text x="54.3" y="53.2">4</text>
<text x="57.7" y="55">SENSOR_VP</text>
<text x="321.7" y="134">REGIN</text>
<text x="321.7" y="137.5">VBUS</text>
<text x="341.5" y="148.1">VDD</text>
<text x="317.1" y="197.8">1</text>
<text x="320.6" y="199.6">VCC</text>
</g>
<g font-size="3.2" fill="#f90">
<text x="107" y="47.7">SPI_MISO</text>
<text x="313.4" y="47.7">SPI_MOSI</text>
<text x="107" y="51.3">SCREEN_DC</text>
<text x="224.9" y="54.7">SPI_MISO</text>
<text x="313.4" y="58.3">SPI_CLK</text>
<text x="107" y="61.8">SCREEN_RST</text>
<text x="107" y="68.9">SPI_MOSI</text>
<text x="107" y="72.4">SPI_CLK</text>
</g>
<g font-size="3.2" fill="#f93">
<text x="220.5" y="44.2">SDCARD_CS</text>
<text x="107" y="75.9">SCREEN_CS</text>
<text x="106.7" y="104.1">SDCARD_CS</text>
</g>
<g font-size="3.2" fill="#3cc">
<text x="9.6" y="51.3">RESET</text>
<text x="127.6" y="185">RESET</text>
</g>
<g font-size="3.2" fill="#09f">
<text x="107" y="54.8">SERIAL_TXD</text>
<text x="107" y="58.3">SERIAL_RXD</text>
<text x="364.6" y="137.7">SERIAL_RXD</text>
<text x="364.6" y="141.2">SERIAL_TXD</text>
<text x="36.9" y="225.7">SERIAL_TXD</text>
</g>
<g font-size="3.2" fill="#90f">
<text x="106.9" y="79.4">I2C_CLK</text>
<text x="107" y="82.9">I2C_DATA</text>
<text x="163.7" y="116.3">I2C_CLK</text>
<text x="155" y="120">I2C_DATA</text>
<text x="294.7" y="202.8">I2C_CLK</text>
<text x="352.2" y="202.9">I2C_DATA</text>
</g>
<g font-size="2.5" fill="#000080">
<text x="305.3" y="126.8">2K</text>
<text x="182.4" y="132.8" transform="rotate(-90 182.4 132.8)">2K</text>
<text x="187.9" y="132.8" transform="rotate(-90 187.9 132.8)">2K</text>
</g>
</svg>
